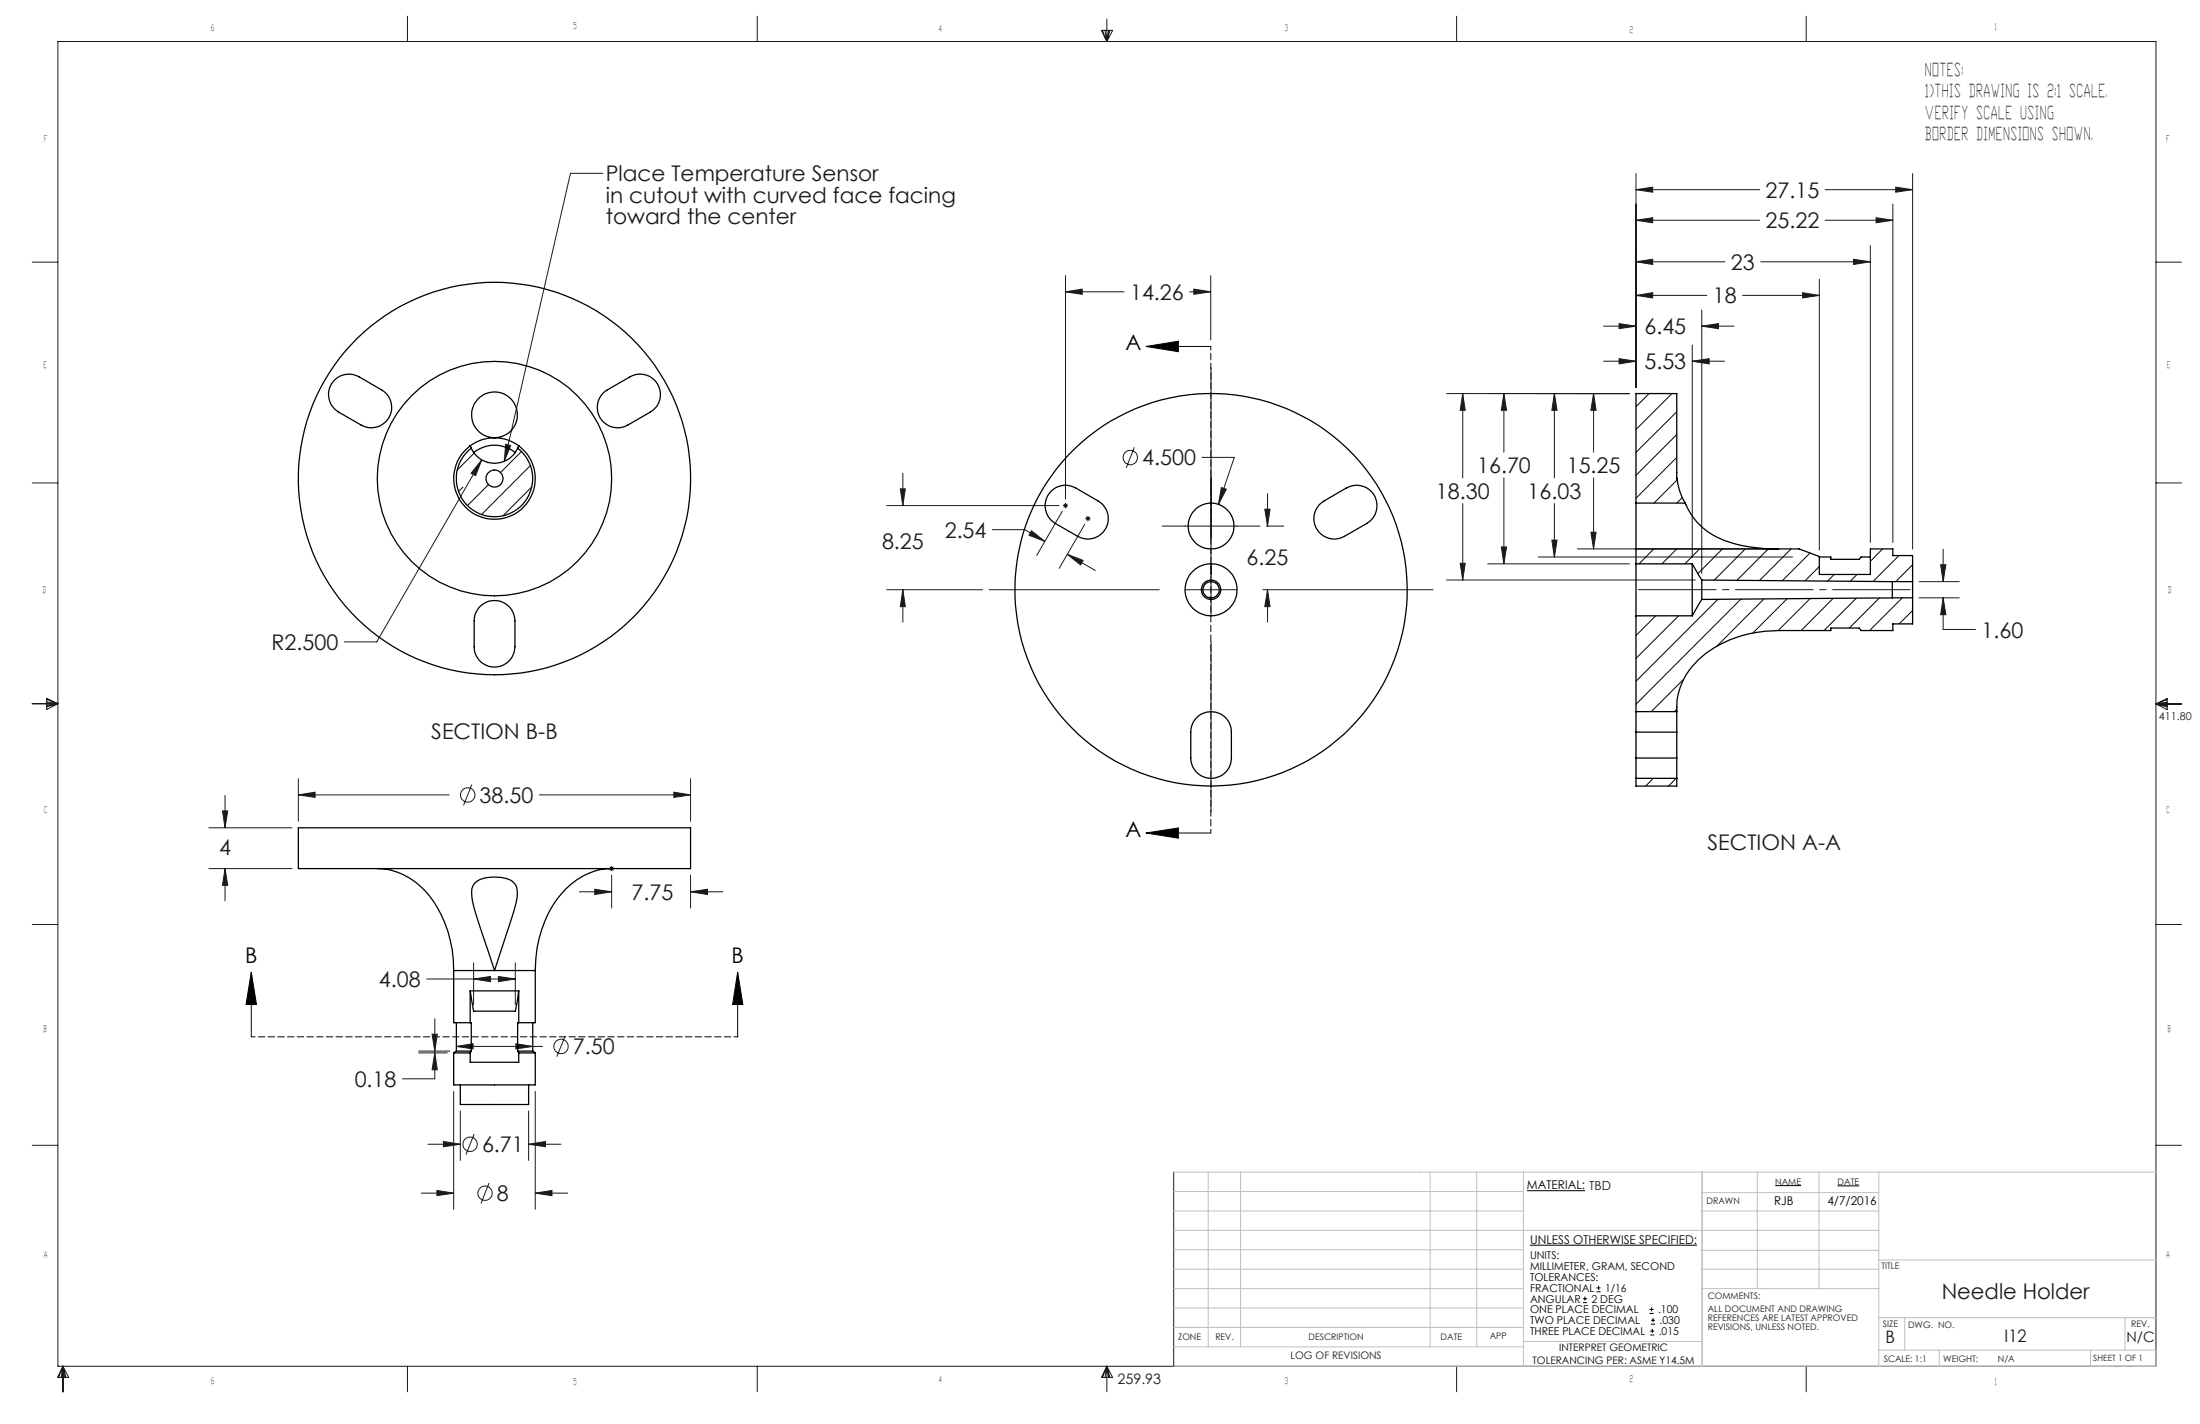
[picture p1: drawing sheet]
<svg xmlns="http://www.w3.org/2000/svg" width="432mm" height="279mm" viewBox="0 0 432 279" stroke-linecap="round" stroke-linejoin="round" font-family="sans-serif">
<g fill="none" stroke="#191924" stroke-width=".2">
<path d="M11.4 8.1h411.8v260h-411.8zM80 3.2v4.9M148.6 3.2v4.9M216.4 6l.8 2.1M216.9 6l.3 2.1M217.2 3.7v4.4M217.6 6l-.4 2.1M217.8 6l-.6 2.1M218.4 6l-1.2 2.1M218.4 6h-2.2l1 2.1M285.9 3.2v4.9M354.5 3.2v4.9"/>
<path d="M118.3 34h-6.3l-13 56.5M321.1 37.2l3.3-.5v1zM321.1 34v42M321.1 37.2h24.3M358.2 37.2h17.2M372.1 36.7l3.3 .5-3.3 .5zM375.4 34v73.7M6.3 51.4h5.1M209.1 57.3l3.3-.6v1zM209.1 54.1v43.8M209.1 57.3h11.5M233.5 57.3h4.1"/>
<path d="M234.3 56.7l3.3 .6-3.3 .4zM237.6 54.1v12.6M321.1 58l3.3-.6v1.1zM321.1 51.4l3.3-.5v1zM321.1 43.2l3.3-.5v1zM321.1 58h13.9M321.1 51.4h17.5M321.1 43.2h24.3M342 58h15.1M345.6 51.4h21.5M353.8 57.4l3.3 .6-3.3 .5zM357.1 54.8v53.1"/>
<path d="M358.2 43.2h13.3M363.8 50.9l3.3 .5-3.3 .5zM367.1 48.2v58.2M368.2 42.7l3.3 .5-3.3 .5zM371.5 40v66.4M423.2 51.4h5M237.7 72.1v48.7M283.9 77.2h35.9M287.1 77.2l.5 3.3h-1zM287.1 77.2v16.6M295.2 77.2l.5 3.3h-1zM295.2 77.2v11.5"/>
<path d="M305.1 77.2l.5 3.3h-1zM305.1 77.2v16.6M312.8 77.2l.5 3.3h-1.1zM312.8 77.2v11.5M314.7 70.9h6.4M314.7 64h6.4M317.8 70.4l3.3 .5-3.3 .5zM317.8 63.5l3.3 .5-3.3 .5zM332.1 70.9l3.4-.5v1zM332.1 67.7v41.7M332.1 70.9h6.4M334 64l3.3-.5v1z"/>
<path d="M334 60.8v51.7M334 64h6.4M6.3 94.8h5.1M94.5 90.2l-1.2 3.1-.8-.4zM94.5 90.2l-20.6 35.7h-6.3M99.2 87.2l1 .2-1.2 3.1zM174 99.2h33.9M176.7 95.9h1l-.5 3.3zM177.2 92.9v6.3M208.6 99.2h1M208.8 98.8l.7 .8M209.1 98.7v1"/>
<path d="M209.5 98.8l-.7 .8M222.6 87.8l-1.5 4M235.9 89.7h6.4l-3.2 9.3M239.7 95.7l1 .3-1.6 3zM248.2 99.9h1.1l-.5 3.3zM248.8 96.9v6.3M287.1 98.8v15M295.2 93.8v16.8M305.1 98.8v10.5M312.8 93.8v13.9M423.2 94.8h5M174 115.7h18.9"/>
<path d="M177.2 115.7l.5 3.3h-1zM177.2 115.7v6.4M194.1 115.7h33.4M194.8 103.9h6.3l4 2.3M202.5 104.1l2.6 2.1-3.1-1.2zM208.5 100.3l-5 8.7M209.5 108.8l3.1 1.2-.5 .8zM209.5 108.8l5.5 3.1M212.9 102.9l-5 8.6M213 101.7h1M213.2 101.4l.7 .7M213.5 101.2v1.1"/>
<path d="M213.9 101.4l-.7 .7M228.1 103.2h19.2M232.6 115.7h10.2M247.9 115.7h33.4M248.6 103.2h3.4M248.8 115.7l.5 3.3h-1.1zM248.8 115.7v6.4M283.9 113.8h48.8M286.6 110.5h1l-.5 3.3zM292 110.6h27.8M294.7 107.3h1l-.5 3.3zM301.9 109.3h49.9"/>
<path d="M304.6 106h1l-.5 3.3zM309.6 107.7h38.2M312.2 104.4h1.1l-.5 3.3zM376.7 117.3h7.9M376.7 114.1h7.9M380.9 110.8h1l-.5 3.3zM381.4 117.3l.5 3.3h-1zM381.4 117.3v6.2h6.3M381.4 107.8v6.3M6.3 138.1h5.1M9.2 137l2.2 1.1-2.2 1.1zM9.2 137.2l2.2 .9"/>
<path d="M9.2 137.7l2.2 .4M11.4 138.1l-2.2 .6M11.4 138.1l-2.2 .3M237.7 125.9v33.4M423.2 138.1h4.9M423.2 138.1l2.1-1v2.1zM423.2 138.1l2.1 .6M423.2 138.1l2.1 .4M425.3 137.3l-2.1 .8M425.3 137.8l-2.1 .3M43.7 159.1h1l-.5 3.3zM44.2 156.1v6.3"/>
<path d="M58.6 156l3.2-.6v1.1zM58.6 152.8v8.3M58.6 156h29.6M92.6 154l-1.6 4M105.9 156h29.6M132.3 155.4l3.2 .6-3.2 .5zM135.5 152.8v8.3M41 170.4h16.3M41 162.4h16.3M44.2 170.4l.5 3.3h-1zM44.2 170.4v6.4M113.7 175h6.4"/>
<path d="M116.7 174.5l3.4 .5-3.4 .5zM119.6 170.4h.9M119.7 170.1l.7 .7M120.1 169.9v1M120.1 171.7v6.5M120.4 170.1l-.7 .7M135.5 175l3.4-.5v1zM135.5 171.7v6.5M135.5 175h6.4M6.3 181.4h5.1M83.7 192.1h17.4M85.3 199.9v6.3"/>
<path d="M93 192.1l3.3-.5v1zM93 188.9v8.2M97.8 191.6l3.3 .5-3.3 .5zM101.1 188.9v8.2M423.2 181.4h5M82.2 206.2h6.1M82.2 206.6h5.6M84.8 202.9h1l-.5 3.3zM85.3 206.6l.5 3.3h-1zM85.3 206.6v5.1h-6.3M89 214.1v23.2M89.6 205.3l3.3-.5v1z"/>
<path d="M89.6 205.3h16.9M90.3 218v9.7M101.2 204.8l3.4 .5-3.4 .5zM103.8 218v9.7M105.1 214.1v23.2M110.9 203.3l-1.6 4M6.3 224.7h5.1M82.7 234.1h6.3M84 224.5h6.3M85.8 233.6l3.2 .5-3.2 .5zM87 224l3.3 .5-3.3 .5zM93.1 222.5l-1.6 4"/>
<path d="M96 232.1l-1.6 4M103.8 224.5l3.3-.5v1zM103.8 224.5h6.3M105.1 234.1l3.2-.5v1zM105.1 234.1h6.3M230.4 230v38.1M423.2 224.7h5M12.3 268.1l1.2 2.2h-2.2zM12.3 268.1v5M12.3 268.1l.6 2.2M12.3 268.1l-.8 2.2M12.3 268.1l-.3 2.2"/>
<path d="M12.3 268.1l.4 2.2M80 268.1v5M148.6 268.1v5M217.2 268.1v5M217.2 268.1l1.2 2.2h-2.2zM217.2 268.1l.6 2.2M217.2 268.1l-.8 2.2M217.2 268.1l-.3 2.2M217.2 268.1l.4 2.2M285.9 268.1v5M354.5 268.1v5"/>
<circle cx="221.9" cy="89.8" r="1.42"/>
<circle cx="91.8" cy="156" r="1.41"/>
<circle cx="110.1" cy="205.3" r="1.4"/>
<circle cx="92.3" cy="224.5" r="1.4"/>
<circle cx="95.2" cy="234.1" r="1.4"/>
</g>
<g fill="none" stroke="#000" stroke-width=".2">
<path d="M224.9 68l6.4-1v2zM224.9 68h12.7M224.9 163.4l6.4-.9v2zM224.9 163.4h12.7M49.3 190.7l1 6.4h-2zM49.3 190.7v12.7M144.8 190.7v12.7M144.8 190.7l1 6.4h-2zM299.7 233.6h11.4M348.4 232.6h5.1M360.7 232.7h4.2M300.3 244.3h32.8"/>
<path d="M310.7 255.6h.8M310.7 254.8h.8M311.1 254.4v.8M313.3 253.5h.8M313.3 252.7h.8M313.8 252.3v.8M323.7 257.7h.9M323.7 256.9h.9M324 259.8h.8M324 259h.8M324.2 256.5v.8M324.4 258.6v.8"/>
<path d="M323.9 261.9h.8M323.9 261.2h.8M324.3 260.7v.8"/>
</g>
<path d="M237.7 68v95.4M144.8 203.4h-95.5" fill="none" stroke="#000" stroke-width=".2" stroke-dasharray="1.3 .6" stroke-dashoffset=".5"/>
<path d="M375.4 115.7h-54.3" fill="none" stroke="#191924" stroke-width=".2" stroke-dasharray="15.2 1.3 1.3 1.3" stroke-dashoffset="-.5"/>
<path d="M410.3 268.1h12.9" fill="none" stroke="#c0c0c0" stroke-width=".2" stroke-dasharray="15.2 1.3 1.3 1.3" stroke-dashoffset="10.7"/>
<path d="M423.2 268.1v-3.2" fill="none" stroke="#c0c0c0" stroke-width=".2" stroke-dasharray="15.2 1.3 1.3 1.3"/>
<g fill="none" stroke="#c0c0c0" stroke-width=".2">
<path d="M230.4 230h192.8M230.4 237.6h68.6M230.4 233.8h68.6M237.1 230v34.3M243.5 230v34.3M280.7 230v34.3M289.8 230v34.3M299 230v38.1M334.1 230v38.1M334.1 234h34.7M334.1 237.6h34.7M344.9 230v22.8"/>
<path d="M357 230v22.8M368.8 230v38.1M230.4 252.8h68.6M230.4 241.4h138.4M230.4 249h68.6M230.4 256.6h68.6M230.4 245.2h68.6M334.1 252.8h34.7M334.1 245.3h34.7M334.1 249h34.7M368.8 258.6h54.4M368.8 247.2h54.4"/>
<path d="M373.8 258.6v6.3M417.1 258.6v6.3M230.4 260.5h68.6M230.4 268.1h192.8M230.4 264.3h68.6M299 263.2h35.1M368.8 264.9h54.4M380.6 264.9v3.2M410.3 264.9v3.2"/>
</g>
<path d="M224.9 68l6.4-1v2zM224.9 163.4l6.4-.9v2zM144.8 190.7l1 6.4h-2zM49.3 190.7l1 6.4h-2z" fill="#000"/>
<g fill="#191924">
<path d="M99.2 87.2l1 .2-1.2 3.1z"/>
<path d="M202.5 104.1l2.6 2.1-3.1-1.2zM209.5 108.8l3.1 1.2-.5 .8zM209.1 57.3l3.3-.6v1zM234.3 56.7l3.3 .6-3.3 .4zM176.7 95.9h1l-.5 3.3zM177.2 115.7l.5 3.3h-1zM116.7 174.5l3.4 .5-3.4 .5zM135.5 175l3.4-.5v1z"/>
<path d="M239.7 95.7l-.6 3.3 1.6-3zM248.2 99.9h1.1l-.5 3.3zM248.8 115.7l.5 3.3h-1.1zM58.6 156l3.2-.6v1.1zM132.3 155.4l3.2 .6-3.2 .5zM43.7 159.1h1l-.5 3.3zM44.2 170.4l.5 3.3h-1zM97.8 191.6l3.3 .5-3.3 .5zM93 192.1l3.3-.5v1zM87 224l3.3 .5-3.3 .5zM103.8 224.5l3.3-.5v1zM85.8 233.6l3.2 .5-3.2 .5zM105.1 234.1l3.2-.5v1zM89.6 205.3l3.3-.5v1zM101.2 204.8l3.4 .5-3.4 .5zM84.8 202.9h1l-.5 3.3zM85.3 206.6l.5 3.3h-1zM94.5 90.2l-2 2.7 .8 .4zM312.8 77.2l.5 3.3h-1.1zM312.2 104.4h1.1l-.5 3.3zM295.2 77.2l.5 3.3h-1zM294.7 107.3h1l-.5 3.3zM286.6 110.5h1l-.5 3.3zM287.1 77.2l.5 3.3h-1zM317.8 70.4l3.3 .5-3.3 .5zM332.1 70.9l3.4-.5v1zM317.8 63.5l3.3 .5-3.3 .5zM334 64l3.3-.5v1zM321.1 58l3.3-.6v1.1zM353.8 57.4l3.3 .6-3.3 .5zM321.1 51.4l3.3-.5v1zM363.8 50.9l3.3 .5-3.3 .5zM321.1 43.2l3.3-.5v1zM368.2 42.7l3.3 .5-3.3 .5zM321.1 37.2l3.3-.5v1zM372.1 36.7l3.3 .5-3.3 .5zM381.4 117.3l.5 3.3h-1zM380.9 110.8h1l-.5 3.3zM305.1 77.2l.5 3.3h-1zM304.6 106h1l-.5 3.3z"/>
</g>
<g fill="none" stroke="#000" stroke-width=".25">
<path d="M65.7 74.5a4 4 0 0 1 4.8-.6l4.4 2.6a4 4 0 0 1 1.4 5.4 4 4 0 0 1-5.4 1.5l-4.4-2.5a4 4 0 0 1-.8-6.4zM118.3 77.2l.9-.7 4.4-2.6a4 4 0 0 1 5.5 1.5 4 4 0 0 1-1.5 5.5l-4.4 2.5a4 4 0 0 1-5.1-1 4 4 0 0 1 .2-5.2zM92.3 87.5a8 8 0 0 0-1.2 11.8 8 8 0 0 0 11.9 0 8 8 0 0 0-1.2-11.8M92.3 87.5l.2 .4M92.3 87.5a8.1 8.1 0 0 1 9.5 0M92.5 87.9a7.5 7.5 0 0 0-1 11.1 7.5 7.5 0 0 0 11.1 0 7.5 7.5 0 0 0-1-11.1M92.5 87.9a5 5 0 0 0 4.5 3 5 5 0 0 0 4.6-3M93 88.8a6.5 6.5 0 0 1 8.1 0M101.8 87.5l-.2 .4M206.2 96.5a4.1 4.1 0 0 1 4.9-.8l4.4 2.6a4 4 0 0 1 1.5 5.5 4 4 0 0 1-5.5 1.4l-4.4-2.5a4 4 0 0 1-.9-6.2zM258.9 99l1-.7 4.4-2.6a4 4 0 0 1 5.4 1.5 4 4 0 0 1-1.4 5.5l-4.4 2.5a4 4 0 0 1-5.2-.9 4 4 0 0 1 .2-5.3zM321.1 98.7v9"/>
<path d="M321.1 98.7v-21.5h8v15.5a11.6 11.6 0 0 0 1.7 6M321.1 98.7h9.7M329.1 93.8l.1 .3M330.8 98.7a13.2 13.2 0 0 0 9.2 7.9 34.1 34.1 0 0 0 8.9 1.1M330.8 98.9l.1 .1M94 119.2a4 4 0 0 1 4.4-1.1 4 4 0 0 1 2.7 3.7v5.1a4 4 0 0 1-4 4 4 4 0 0 1-4-4v-5.1a3.8 3.8 0 0 1 .9-2.6zM321.1 107.7h32l4 1.5v3.5h10v-5h4.4v1.3h3.9v5.1M321.1 110.6v10.2M321.1 107.7v2.9M321.1 110.6h11M332.1 110.6l1.9 3.2M332.1 110.6v10.2"/>
<path d="M334 117.6l-1.9 3.2M334 113.8l37.4 .3M334 113.8v3.8M357.1 109.3h2.2v.4h5.6l.4-.4h1.8M371.4 117.3l-37.4 .3M371.4 114.1v3.2M371.4 117.3h4M371.4 114.1h4M375.4 117.3v5.1h-3.9v1.3h-6.2l-.4-.5h-5.6v.5h-10.2a22.1 22.1 0 0 0-16.9 6.9 12.6 12.6 0 0 0-3.1 9M375.4 114.1v3.2M321.1 139.6v4.1M321.1 120.8v18.8"/>
<path d="M321.1 139.6h8M321.1 120.8h11M329.1 139.6v4.1M234.8 140.9a4 4 0 0 1 4.4-1 4 4 0 0 1 2.5 3.8v5a4 4 0 0 1-4 4 4 4 0 0 1-4-4v-5a4.1 4.1 0 0 1 1.1-2.8zM321.1 148.7v4M321.1 152.7v1.5h8v-1.5M321.1 143.7v5M321.1 143.7h8M321.1 152.7h8M321.1 148.7h8M329.1 148.7v4M329.1 143.7v5"/>
<path d="M58.6 162.4h76.9v8h-76.9zM74 170.4a13.4 13.4 0 0 1 11.1 6.4 23.7 23.7 0 0 1 3.9 13.6M93.1 173.3a6.6 6.6 0 0 1 5.9-1 2.84 2.84 0 0 1 2.5 3.5 90.1 90.1 0 0 1-3.5 11.8l-1 2.8a167.5 167.5 0 0 1-4.3-13.7 4.4 4.4 0 0 1 .4-3.4zM120.1 170.4a13.6 13.6 0 0 0-11.3 6.8 24.2 24.2 0 0 0-3.7 13.2M89 190.4v10.3h3.3M89 190.4h8M92.3 194.4h9.5M92.3 194.4l.7 4h8.1l.7-4M92.3 194.4v6.3M97 190.4h8.1M101.8 194.4v6.3M105.1 190.4v10.3h-3.3"/>
<path d="M89 206.6h3.3M89 206.6v6.3h16.1v-6.3M89.6 206.2h2.9M89.6 206.2l-.6 .4M89.6 200.7v5.5M90.3 212.9v3.8h13.5v-3.8M92.3 206.6v1.8h9.5v-1.8M92.3 200.7h.2v5.5M92.5 206.2l-.2 .4M101.6 206.2h3M101.6 206.2l.2 .4M101.8 206.6h3.3"/>
<path d="M101.8 200.7h-.2v5.5M104.6 206.2l.5 .4M104.6 200.7v5.5"/>
<circle cx="97" cy="81.4" r="4.5"/>
<circle cx="97" cy="93.9" r="38.5"/>
<circle cx="97" cy="93.9" r="23"/>
<circle cx="97.1" cy="93.9" r="1.67"/>
<circle cx="237.7" cy="115.7" r="5.1"/>
<circle cx="237.7" cy="115.7" r="1.9"/>
<circle cx="237.7" cy="115.7" r="38.5"/>
<circle cx="237.7" cy="115.7" r="1.61"/>
<circle cx="237.7" cy="103.2" r="4.5"/>
</g>
<g fill="none" stroke="#000" stroke-width=".2">
<path d="M323.7 77.2l-2.6 2.6M328.2 77.2l-7.1 7.1M90.9 95.6l-.9 .8M93.1 88.9l-3.4 3.3M95.7 90.7v.1M95.9 95.1l-4.1 4.1M102.3 88.6l-4.1 4.1M104.1 91.3l-9.6 9.7M104.4 95.6l-5.7 5.6M329.1 80.8l-8 8M329.1 85.3l-8 8M329.1 89.7l-8 8.1"/>
<path d="M329.2 94.2l-4.6 4.5M330.2 97.6l-1.1 1.1M324.6 107.7l-2.9 2.9M329.1 107.7l-2.9 2.9M333.6 107.7l-2.9 2.9M337.2 117.6l-16.1 16.1M338.1 107.7l-4.8 4.8M341.7 117.5l-20.6 20.7M342.5 107.7l-6.1 6.1M346.2 117.5l-9.3 9.3M347.1 107.7l-6.2 6.2M350.8 117.5l-6.8 6.7"/>
<path d="M351.5 107.7l-6.2 6.2M355.2 108.5l-5.4 5.4M355.3 117.4l-6.3 6.3M357.1 111.2l-2.8 2.8M359.8 117.4l-6.3 6.3M360 112.7l-1.3 1.3M364.3 117.4l-6.3 6.3M364.5 112.7l-1.4 1.4M368.9 117.3l-5.9 5.9M369.5 107.7l-2.4 2.4M372.7 109l-5.1 5.1M373.4 117.3l-6.4 6.4"/>
<path d="M375.4 110.8l-3.3 3.3M375.4 119.8l-2.7 2.6M325 120.8l-3.9 3.9M329.1 139.1l-.5 .5M329.5 120.8l-8.4 8.4M330.4 133.3l-6.3 6.3M371.5 123.6v.1M324.5 152.7l-1.5 1.5M329 152.7l-1.5 1.5"/>
</g>
<g font-size="4.2" fill="#191924">
<text x="118.9" y="35.6">Place Temperature Sensor</text>
<text x="118.9" y="39.7">in cutout with curved face facing</text>
<text x="346.6" y="38.8">27.15</text>
<text x="118.9" y="43.9">toward the center</text>
<text x="346.6" y="44.8">25.22</text>
<text x="339.7" y="53">23</text>
<text x="221.8" y="58.8">14.26</text>
<text x="336.2" y="59.5">18</text>
<text x="322.8" y="65.6">6.45</text>
<text x="322.8" y="72.5">5.53</text>
<text x="224.2" y="91.3">4.500</text>
<text x="289.9" y="92.8">16.70</text>
<text x="307.5" y="92.8">15.25</text>
<text x="281.8" y="97.9">18.30</text>
<text x="299.8" y="97.9">16.03</text>
<text x="173.1" y="107.7">8.25</text>
<text x="185.4" y="105.5">2.54</text>
<text x="244.7" y="110.8">6.25</text>
<text x="388.9" y="125.1">1.60</text>
<text x="53.3" y="127.5">R2.500</text>
<text x="84.7" y="144.9">SECTION B-B</text>
<text x="94.1" y="157.5">38.50</text>
<text x="43" y="167.8">4</text>
<text x="335.1" y="166.7">SECTION A-A</text>
<text x="123.9" y="176.6">7.75</text>
<text x="74.4" y="193.7">4.08</text>
<text x="112.5" y="206.9">7.50</text>
<text x="69.6" y="213.2">0.18</text>
<text x="94.6" y="226.1">6.71</text>
<text x="97.5" y="235.7">8</text>
<text x="381.1" y="254.9">Needle Holder</text>
</g>
<g font-size="4.2">
<text x="220.9" y="68.7">A</text>
<text x="220.9" y="164.2">A</text>
<text x="48.1" y="189">B</text>
<text x="143.6" y="189">B</text>
</g>
<g font-size="3.5" fill="#191924">
<text x="378" y="14.8">NOTES:</text>
<text x="378" y="19">1)THIS DRAWING IS 2:1 SCALE.</text>
<text x="378" y="23.3">VERIFY SCALE USING</text>
<text x="378" y="27.5">BORDER DIMENSIONS SHOWN.</text>
</g>
<g font-size="3.4" fill="#191924">
<text x="370" y="263.6">B</text>
<text x="393.5" y="263.2">I12</text>
</g>
<g font-size="2.8" fill="#191924">
<text x="417.4" y="263.3">N/C</text>
<text x="219.3" y="271.5">259.93</text>
</g>
<g font-size="2.4">
<text x="299.7" y="233.4">MATERIAL: TBD</text>
<text x="348.2" y="236.4">RJB</text>
<text x="358.7" y="236.4">4/7/2016</text>
<text x="300.3" y="244.1">UNLESS OTHERWISE SPECIFIED:</text>
</g>
<text font-size="2.1" fill="#191924" x="423.7" y="141.3">411.80</text>
<g font-size="2.1">
<text x="300.3" y="247.1">UNITS:</text>
<text x="300.3" y="249.2">MILLIMETER, GRAM, SECOND</text>
<text x="300.3" y="251.3">TOLERANCES:</text>
<text x="300.3" y="257.7">ONE PLACE DECIMAL</text>
<text x="300.3" y="253.5">FRACTIONAL</text>
<text x="300.3" y="255.6">ANGULAR</text>
<text x="312.4" y="255.6">2 DEG</text>
<text x="315" y="253.5">1/16</text>
<text x="325.4" y="257.7">.100</text>
<text x="300.3" y="259.8">TWO PLACE DECIMAL</text>
<text x="300.3" y="261.9">THREE PLACE DECIMAL</text>
<text x="325.6" y="261.9">.015</text>
<text x="325.7" y="259.8">.030</text>
</g>
<text font-size="2" fill="#191924" x="253.3" y="266.7">LOG OF REVISIONS</text>
<g font-size="2">
<text x="300.8" y="267.6">TOLERANCING PER: ASME Y14.5M</text>
<text x="306" y="265.1">INTERPRET GEOMETRIC</text>
</g>
<g font-size="1.8" fill="#191924">
<text x="112.6" y="5.8">5</text>
<text x="391.6" y="5.8">1</text>
<text x="41.5" y="6">6</text>
<text x="184.4" y="6.2">4</text>
<text x="252.3" y="6.1">3</text>
<text x="320" y="6.4">2</text>
<text x="8.8" y="27.8">F</text>
<text x="425.3" y="27.8">F</text>
<text x="8.7" y="72.2">E</text>
<text x="425.4" y="72.2">E</text>
<text x="8.5" y="116.3">D</text>
<text x="425.6" y="116.3">D</text>
<text x="8.8" y="159.5">C</text>
<text x="425.3" y="159.5">C</text>
<text x="8.6" y="202.4">B</text>
<text x="425.5" y="202.4">B</text>
<text x="348.4" y="232.4">NAME</text>
<text x="360.7" y="232.5">DATE</text>
<text x="334.9" y="236.2">DRAWN</text>
<text x="8.8" y="246.9">A</text>
<text x="369.3" y="248.9">TITLE</text>
<text x="425.3" y="246.9">A</text>
<text x="335.2" y="257.4">ALL DOCUMENT AND DRAWING</text>
<text x="335.2" y="254.9">COMMENTS:</text>
<text x="231.2" y="263">ZONE</text>
<text x="238.5" y="262.9">REV.</text>
<text x="256.9" y="262.9">DESCRIPTION</text>
<text x="282.8" y="262.9">DATE</text>
<text x="292.4" y="262.7">APP</text>
<text x="335.2" y="259.2">REFERENCES ARE LATEST APPROVED</text>
<text x="335.2" y="260.9">REVISIONS, UNLESS NOTED.</text>
<text x="369.6" y="260.4">SIZE</text>
<text x="374.5" y="260.5">DWG. NO.</text>
<text x="418.3" y="260.4">REV.</text>
<text x="369.7" y="267.1">SCALE: 1:1</text>
<text x="381.4" y="267.1">WEIGHT:</text>
<text x="392.1" y="267.1">N/A</text>
<text x="41.5" y="271.5">6</text>
<text x="112.6" y="271.7">5</text>
<text x="184.4" y="271.3">4</text>
<text x="252.3" y="271.5">3</text>
<text x="320" y="271.2">2</text>
<text x="391.6" y="271.7">1</text>
</g>
<text font-size="1.7" fill="#191924" x="410.9" y="267">SHEET 1 OF 1</text>
</svg>
